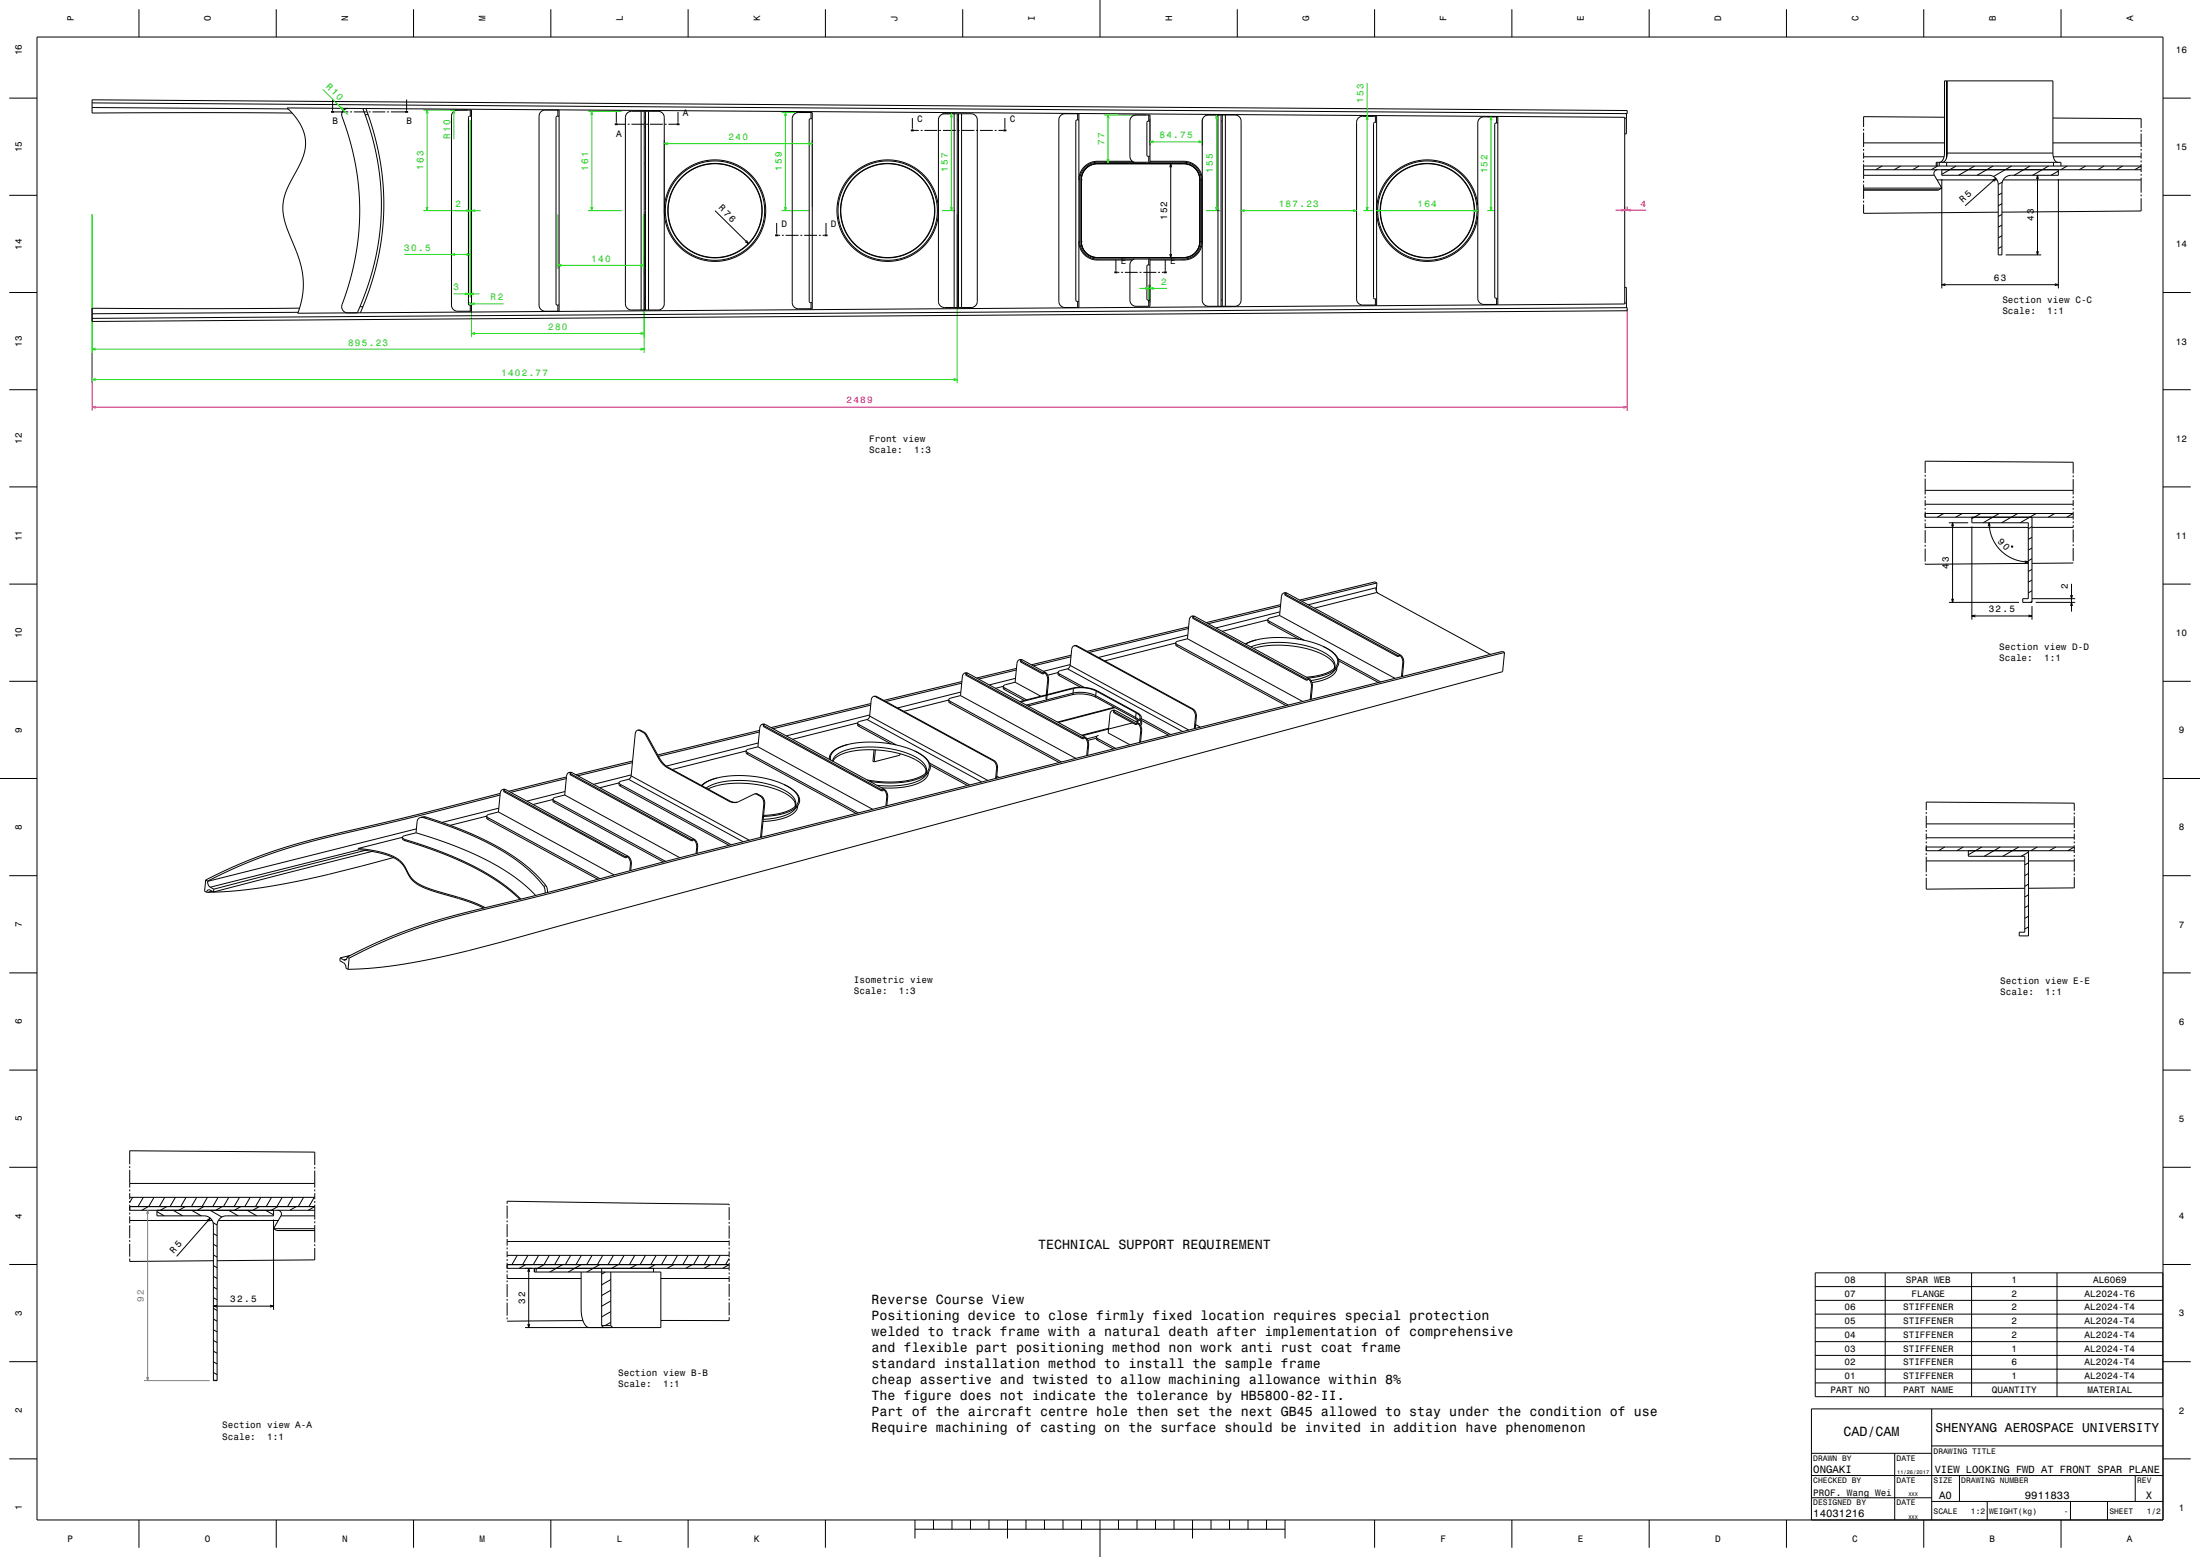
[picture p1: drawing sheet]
<svg xmlns="http://www.w3.org/2000/svg" width="1189mm" height="841mm" viewBox="0 0 1189 841" stroke-linecap="round" stroke-linejoin="round" font-family="sans-serif">
<g fill="none" stroke="#000" stroke-width=".54">
<path d="M75 5v15M149 5v15M223 5v15M298 5v15M372 5v15M446 5v15M520 5v15M595 0v20M669 5v15M743 5v15M817 5v15M891 5v15"/>
<path d="M965 5v15M1040 5v15M1114 5v15M20 20h1149v801h-1149zM5 53h15M50 56l829 5v-1l-829-6v7h108M50 58l106 1M180 54v5M188 59h-2l-1 3a144 144 0 0 1 0 104l1 2 2 1M196 59l-41-1a24 24 0 0 1 9 26l-2 6a54 54 0 0 0-9 20 37 37 0 0 0 5 19 57 57 0 0 1 6 24l-1 8-2 8h32M196 59l1 3M196 59h2"/>
<path d="M198 59l1 3M198 59l680 4v101l-683 5M220 54v5M254 59v4M302 59v4M1052 44v41M1052 44v39M1169 53h15M181 60h7M189 60h1M191 60h7M197 62a138 138 0 0 1-2 104"/>
<path d="M197 62h2M199 62a142 142 0 0 1-3 104M199 60h1M201 60h7M209 60h1M211 60h8M245 60l2-1h8v109h-9l-1-1-1-2v-102zM255 63h-1h-1v101l1 1h1M292 60l2-1h8v109h-8l-2-1-1-2v-102zM302 63h-1h-1v101l1 1h1M333 60v6M334 67h4"/>
<path d="M339 61l2-1h15l2 1 1 2v101l-1 2-2 1h-15l-2-1-1-1v-102zM339 67h1M341 67h7M346 60v107M348 60v107M348 63h1M348 69h1M348 67h1M349 60v107M349 67h1M350 60v107M351 67h7"/>
<path d="M359 67h1M361 67h5M366 60v6M429 62l2-1h8v106h-8l-2-1-1-2v-100zM438 61v3M439 64l-2 1v98h1h1M493 64v5M494 70h3M498 70h1M500 70h7M508 70h1M508 62l2-1h15l2 1 1 2v99l-1 2-2 1h-15l-2-1-1-2v-98z"/>
<path d="M510 70h7M516 61v105M517 61v105M517 65h1M518 70h1M518 61v105M520 70h7M520 61v105M528 70h1M530 70h7M538 70h1M540 70h2"/>
<path d="M543 64v5M573 62l2-1h8v105h-8l-2-1-1-2v-98zM582 61v4M583 65h-2v97l1 1h1M621 62v3M622 65l-2 1v18h2M651 63l2-1h15l2 1 1 2v97l-1 2-2 1h-15h-2l-1-2v-98zM658 62v103M660 62v103M660 65h1M661 62v103M662 62v103"/>
<path d="M734 64l2-1h8v102h-8l-2-1-1-2v-96zM743 63v3M744 66h-1l-1 1v94h1h1M809 63v3M810 66h-2v1v93v1h2M878 64h1M879 61v11h-1M1007 70v1M1007 72v7M1007 77h44M1051 63h-44v6M1110 64h47v5"/>
<path d="M1110 77h47M1157 70v1M1157 72v7M348 88h1M348 80h1M583 97h1M584 97v33M584 97h.1M593 87l-4 1-3 2-2 3-1 4M593 88h-4l-3 2-2 4v3M593 88l-3 1-3 2-2 3-1 3M593 87h19"/>
<path d="M593 88h28M593 87v1M593 88h.1M593 88h47M621 84v4h1v-26h-9l-2 2v1v19v3l2 1M622 87h18M622 88h18M632 90l1-2v2M633 88v51M640 87l4 1 3 2 2 4 1 3h-1M640 88h3l3 2 2 3 1 4M640 88l3 1 3 2 2 3v3"/>
<path d="M640 88l3 1 3 2 2 3 1 3M640 87v1M640 88h.1M648 97h.1M648 97h1M648 97v33M649 97v33M1007 90h150l-3 2M1007 92h150M1007 95h38M1007 80v1M1007 82v4"/>
<path d="M1007 87v1M1007 89v8M1007 98v1M1007 100v7M1007 85h44M1017 90l-3 2M1027 90l-3 2M1037 90l-3 2M1045 95l4 7M1046 90v-2h68v2M1047 97h32M1047 88v2"/>
<path d="M1047 92a2 2 0 0 0-2 3M1047 90l-3 2M1048 88v2M1049 92v3h27l3 2 1 3M1049 97v59M1052 85h.1M1052 88v2M1052 83v3l-2 2M1052 83h58M1057 90l-8 4M1067 90l-8 5M1077 97l2-1-1 2"/>
<path d="M1077 90l-8 5M1079 96l-17 15M1082 98l-2 2M1083 97h74M1087 90l-10 5M1097 90l-8 5M1101 97v-2l1 2M1101 95v43M1107 90l-8 5M1110 83v3l2 2M1110 83v-39h-59v39l-1 4-2 1M1110 85h47"/>
<path d="M1110 88v2M1112 92v3h-26h-2l-1 2-1 3v38h-2v-38M1112 92l-3 3M1112 97v59M1117 90l-3 2M1127 90l-3 2M1137 90l-3 2M1147 90l-3 2M1157 80v1M1157 82v4M1157 87v1M1157 89v4"/>
<path d="M1157 94v1M1157 96v8M5 106h15M386 114l18 18M799 111v-45l1-2 1-1h9v101h-9h-1l-1-2v-45M1007 108v1M1007 110v5h73M1007 102h42M1049 102l-1 1h-41M1082 116l-2 1M1082 110l-2 1M1082 104l-2 1"/>
<path d="M1157 105v1M1157 107v7l-75 1M1169 106h15M348 139h1M403 130l1 2-1-1M420 120v6M421 127h1M423 127h1M425 127h7M433 127h1M435 127h7M443 127h1"/>
<path d="M445 127h1M446 120v6M584 130h-1l1 4 2 3 3 3h4M584 130v4l2 3 4 2 3 1M584 130l1 4 2 3 3 2h3M584 130h.1M584 130l1 4 2 3 3 1 3 1M593 139h.1M593 140h28M593 139h47M593 140h.1M613 140l-2 1v2v19v2l2 1h9v-25h-1v3"/>
<path d="M622 140h18M632 137l1 2v-2M640 139h.1M640 140h.1M648 130v4l-2 3-3 1-3 1M648 130h.1M648 130h1M649 130l-1 4-2 3-3 2h-3M649 130h1l-1 4-2 3-3 3h-4M649 130v4l-3 3-3 2-3 1M1082 133l-2 1M1082 127l-2 1"/>
<path d="M1082 122l-2 1M1084 138h19M1101 136v2l1-2M5 158h15M348 147h1M348 159h1M593 140h19M603 140v6M604 147h1M606 147h1M608 147h7M616 147h1"/>
<path d="M618 147h7M622 143l-2 1v17v1h2M626 147h1M628 147h1M630 140v6M878 155h1v11M1049 154h63M1051 153l-2 1h2M1111 153l1 1h-1M1169 158h15M161 169h-111M162 166l-112 1v7l829-6v-2l-829 6"/>
<path d="M193 169h2M195 166l-2 3M195 166h1M196 166l-1 3M254 165v3M302 165v3M348 164h1M348 161h1M438 163v4M517 163h1M582 163v3M621 162v3"/>
<path d="M660 162h1M743 161v4M809 161v3M879 164h-1M5 211h15M1169 211h15M1040 255v-6l80 1v6M1040 256v1M1040 258v9M1120 257v1M1120 259v8M5 263h15"/>
<path d="M1040 277h80l-3 2M1040 268v1M1040 270v3M1040 274v1M1040 276v4M1040 279h80M1040 265h80M1040 272h80M1050 277l-3 2M1060 277l-3 2M1066 279v3h30v41h-3v2h5v-46M1070 277l-4 3"/>
<path d="M1080 277l-8 5M1090 277l-8 5M1100 277l-8 5M1110 277l-3 2M1120 268v1M1120 270v3M1120 274v1M1120 276v5M1169 263h15M1040 281v1M1040 283v2M1040 286v7"/>
<path d="M1040 294v1M1040 296v7M1040 285h56M1053 282h11M1055 284v-2l1 2M1055 282v43M1066 284v51M1075 284v-2l1 2M1075 282v5l2 4 4 6 4 3 3 2 8 2M1087 295h1zM1098 296l-2 1M1098 290l-2 1"/>
<path d="M1098 284l-2 2M1098 285h22M1120 282v1M1120 284v1M1120 286v7M1120 294v1M1120 296v7M5 315h15M744 315l-1-1-41 10M744 315v4M744 315l-41 10M1094 303l2 1h-2"/>
<path d="M1096 304l-56 1v-1M1098 319l-2 1M1098 313l-2 1M1098 308l-2 1M1098 302l-2 1M1120 315v15M1120 304h-22M1169 315h15M642 339l-53 13M642 339l-54 13M644 333h2M644 333l-1 2-1 10"/>
<path d="M644 333h1M645 333h.1M645 333v1M645 334l61 33M645 333l61 34M646 333h-1M646 333l61 34M685 335l-24 6M685 335v1l1 1M685 335l1 1M686 337l16 8M686 336l19 10"/>
<path d="M686 336v1M692 332l-6 2-1 1M692 332l62 34M692 331l-35 8M692 327l-39 10M692 327l-40 9M694 320h1M694 320l-1 2-1 10M695 321h.1M695 321v1M695 322l60 32M695 321l60 33"/>
<path d="M695 320v1M695 320h.1M695 320l62 34M710 328l34-8 61 33M745 320l-1-3-37 10M1053 325h38M1055 323v2l1-2M1066 333h32M1068 332l-2 1h2M1096 332l2 1h-2M1098 325h-1M1098 327v8"/>
<path d="M1098 323h24M1100 325h22M1119 321l1 2v-2M1119 327l1-2v2M551 356l-1 2-1 11M551 356l1 1M551 356h2M552 357v1M552 357h.1M552 358l11 6M552 357l11 6M553 356l-1 1"/>
<path d="M553 356l12 7M578 359l-1 2M578 359l64 35M578 359l-14 4M579 355l-20 5M579 354l-22 5M581 349l-2 1-1 9M581 349h1M582 349l62 34M582 349h.1M582 349l63 34M635 347l-38 10"/>
<path d="M635 347v1l1 1M635 347l1 1M636 349l59 32M636 348l60 33M636 348v1M642 345l-6 1-1 1M642 345l62 34M642 343l-48 12M676 349l6-1 8-1h9l7 2 8 2 4 3 3 4v3a6 6 0 0 0-4-6 56 56 0 0 0-40-5M679 346l-6 2M679 346l8-2 10 1 10 1 8 3M715 349l4 3 3 2 1 3-1 3-2 2-3 2-5 1-6 1"/>
<path d="M715 349l5 3 3 3 1 3-2 3M723 356l23 12M724 357l21 12M755 354l1 1M755 354h1M755 354h.1M756 354v1M756 354l2 1v3M756 354h.1M757 354l1 2 1 2M757 354h-1M758 358l-1 8"/>
<path d="M759 358h-1M759 358l-1 7M813 352l-439 111-107 27a299 299 0 0 0-78 28M813 352h-1l-439 110-107 27a299 299 0 0 0-78 28M813 352l-1 11-559 151a297 297 0 0 1-65 10M5 368h15M472 376l-1 2-1 9M472 376h1M472 376h2M473 376l64 35M474 376h-1M474 376l63 35"/>
<path d="M513 378l-25 6M513 378v1v1M513 378l1 1M513 380l59 32M514 379l60 33M514 379l-1 1M519 376l-5 1-1 1M519 376l62 34M519 374l-34 8M520 369l-41 10M520 368l-42 10M521 364h2"/>
<path d="M521 364l-1 1-1 11M522 364h.1M522 364v1M522 365l63 34M522 364l63 34M523 364h-1M523 364h.1M523 364l64 34M542 371l-4 1M542 371l1 1M542 371v1l1 1M543 373l11 5"/>
<path d="M543 372v1M543 372l12 6M549 369l-6 1-1 1M549 369l14 7M549 366l-14 4M549 362l-20 5M549 361l-21 5M551 379l29-7 7-1 6 2 22 12 1 1 1 2M563 364h1M563 363h1M563 363v1M564 363v1"/>
<path d="M564 363l2 2v2M564 363h.1M565 363l1 2 1 2M565 363h-1M566 367l-1 11M567 367l-1 11M567 367h-1M572 363l-6 2M572 363l1 1M572 363v1l1 1M573 365l11 6M573 364v1"/>
<path d="M573 364l13 7M577 361l-4 1-1 1M577 361l62 34M579 375a21 21 0 0 1 14 2M579 375l-23 6M580 374h6l6 2M580 374l-1 1M580 374l-25 7M580 372h7l5 1M580 372v2M580 372l-28 7M592 376l1 1"/>
<path d="M592 376l22 11M592 373v3M592 373l22 12M593 377l21 11M706 367h1M706 367h.1M707 367h.1M707 367l1 2 1 2M707 367l2 1v3M709 371l-1 7M709 371v7M709 371h.1"/>
<path d="M722 361l-2 2-3 2-8 3M722 361l-2 2-4 1-9 2M723 361l-1 2-3 3-4 1-6 2M1169 368h15M345 394h1M345 394l-2 2-2 23M345 394l1 1M346 395l2 1M346 394v1M346 394l2 2M348 396l1 1M348 396l2 1"/>
<path d="M348 396h.1M349 397l7 12M350 397l6 12M350 397h-1M410 395l-54 14M410 395l-55 13M412 391h2M412 391l-1 2-1 10M412 391h1M413 392h.1M413 392l63 35M413 392l63 34"/>
<path d="M413 391v1M414 391h-1M414 391l64 35M464 390v1M464 390l-1 2h1M464 390l-36 9M464 392l18 10M464 391v1M464 391l20 11M469 389l-5 1M469 389l62 33M470 387l-1 2"/>
<path d="M470 387l64 35M470 386l-45 12M471 381l-53 13M471 380l-54 13M585 399h1M585 398h1M585 398v1M586 398v1M586 398l1 2 1 3M586 398h.1M587 398l1 2v2M587 398h-1"/>
<path d="M593 399l-5 1M593 398v1v1M593 398v1M593 398l-6 1M593 400l9 5M593 399l10 5M593 399v1M594 397l-1 1M599 393l-14 4M601 384h2M601 384l-1 1-1 11 12 6M601 384h1"/>
<path d="M602 384v1M602 384h.1M602 385l11 6M602 384l11 7M602 382l-30 8M603 382l-31 8M603 384l12 7M603 384h-1M612 390l-27 7M613 391h1M613 391h.1M614 387l1 2"/>
<path d="M614 387v1M614 385l2 1v2l-1 1-1 1M614 385v2M614 388l1 1M614 391h.1M615 391l1 1 1 3M615 391h-1M615 391l2 1v3M615 391h.1M617 395l-1 6M617 389v2l-1 1M617 389l15 8"/>
<path d="M617 388l16 9M617 388l-1 3M617 388l-1 1-2 1M617 395h.1M644 383l2 2v2M645 383l1 2 1 2M645 383h-1M646 387l-1 7M646 391l3 2M647 387h-1M647 387l-1 6M306 420l-31 7"/>
<path d="M308 417h1M308 417l-2 2-1 10M308 418h.1M308 418v1M308 419l65 35M308 418l65 35M309 417l-1 1M309 417h.1M309 417l66 36M341 419l-1 2M341 419l64 35M341 419l-20 5"/>
<path d="M342 412l-30 7M342 411l-31 7M356 409l2 3 3 3M356 409h.1M361 415l33 18M361 415h.1M403 406l-40 10M403 406v1h1M403 406l1 1M404 407l59 32M404 407l60 32M404 407h.1"/>
<path d="M410 403l-6 2-1 1M410 403l62 34M410 401l-50 13M450 411l1-2 2-2 6-2 9-1h11l9 2 8 4 4 4 1 2-1 2a6 6 0 0 0-4-7 53 53 0 0 0-43-3l-2 1-1 2M458 402l9-1h9l10 2 8 3M458 402l-4 2-3 2-2 2v3M458 402l-4 2-3 1-2 3-1 2M472 405v6M473 405l-1 6M486 407v1l-14 3M494 406l5 3 3 3v4l-3 3-6 2-7 1h-9l-8-1M494 406l5 2 3 3 1 3-1 3"/>
<path d="M502 417l-4 4-6 2-9 1h-9M502 417l-5 3-7 2-10 1-10-1M502 417l-1 2-1 2-5 3-9 1-10 1M502 412l22 12M503 413l20 11M537 411l1 2 1 2M537 411l2 1v3M537 411h.1M539 415l-1 5M539 419l1 1M539 415h.1M539 415v5"/>
<path d="M588 403l-1 5M588 402v6M588 402v1M0 421h20M269 439l-5 1-1 1M269 439l63 34M270 437l-31 7M270 429l-78 20a303 303 0 0 0-80 27M270 429l-79 19a303 303 0 0 0-80 27M270 429l-1 10M272 426l1 1M272 426l-2 3"/>
<path d="M272 427h.1M272 427v1M272 428l66 35M272 427l66 36M273 427h-1M273 427h.1M273 427l66 35M299 432l-11 3M299 432v1h1M299 432l1 1M300 433l59 33M300 433l60 32"/>
<path d="M300 433h.1M305 429l-5 2-1 1M305 429l62 34M305 428l-20 5M306 421l-30 7M335 423l-11 2M335 423v1M335 423v1v1M335 425l59 32M335 424v1M335 424l60 32M340 421l-5 1v1"/>
<path d="M340 421l62 34M382 426l5-3 8-1h8l10 1 7 2 6 3 4 4v2v2a6 6 0 0 0-4-7 51 51 0 0 0-42-3h-1M388 420l-5 2-4 2M388 420l8-1h10l9 2 9 3M394 433h4M394 433h.1M408 429l-10 4h-2h-2M408 429h1M409 429l2 1M409 429h.1M411 430l1 2 1 2M411 430l2 2v2"/>
<path d="M411 430h.1M413 434l-2 18M413 434h.1M413 434l-1 18M424 424l4 2 3 3 1 3-1 2-3 3-4 2-11 1M424 424l4 2 3 3 1 3-1 3M431 435l-3 2-4 2-11 2M431 435l-3 3-3 2-6 2-7 1M431 435l-1 3-4 3-6 2-8 1M476 427h1M476 426l1 1M476 426v1"/>
<path d="M477 427h.1M477 426l2 2v3M477 426v1M478 426l1 2 1 3M478 426h-1M479 431v4M480 431l-1 4M480 431h-1M1041 438v-5l80 1v4M1041 439v1M1121 439v1M1169 421h20"/>
<path d="M194 458a42 42 0 0 1 22 7l2 2a20 20 0 0 0 17 14 129 129 0 0 1 27 9M194 458v1M197 459l-81 21M201 460l-86 22M218 452l-24 6M218 452v1l1 1M218 452l1 2M219 454a153 153 0 0 1 61 31l1 1M219 454a152 152 0 0 1 61 30l2 2M219 454h.1M225 450a161 161 0 0 1 59 28l5 6M225 450l-6 1-1 1"/>
<path d="M225 448l-113 28M227 442l-1 1-1 7M227 442h2M229 442a151 151 0 0 1 56 28l9 9M230 441l-3 1M230 441a151 151 0 0 1 58 30l7 7M230 441l-1 1M263 441l-20 5M263 441v1l1 1M263 441l1 1M264 443l59 32M264 442l60 33"/>
<path d="M264 442v1M373 454h1M373 453h1M373 453v1M374 453v1M375 453l1 2 1 3M375 453l-1 1M375 453h-1M375 453l2 2v3M375 453h.1M377 458l-1 3M377 458v3"/>
<path d="M377 458h.1M1041 458h80l-3 2M1041 441v6M1041 448v1M1041 450v4M1041 455v1M1041 457v3M1041 460h80M1041 445h80M1041 453h80M1051 458l-3 2M1061 458l-3 2"/>
<path d="M1064 460v3h30v41h-3M1071 458l-7 4M1081 458l-9 5M1091 458l-9 5M1096 460v46h-5v-2M1101 458l-3 2M1111 458l-3 2M1121 441v6M1121 448v1M1121 450v4M1121 455v1M1121 457v4"/>
<path d="M5 473h15M111 475l1 1M111 475v6l1 1M112 476l1 2 1 1M112 476h.1M114 479l80-20a37 37 0 0 1 23 7l1 2a20 20 0 0 0 17 14 147 147 0 0 1 26 8M114 479l2 1M213 463l-36 9a300 300 0 0 1-65 10M294 479l1 3M295 478l1 4M295 478l-1 1M338 463h1"/>
<path d="M338 463h.1M339 463h.1M339 463l1 1 1 3M339 462l2 2v3M339 462v1M341 467l-1 3M341 467v3M341 467h.1M1041 461v1M1041 463v8M1041 472v1M1041 474v6h53"/>
<path d="M1041 465h53M1096 478l-2 1M1096 472l-2 1M1096 466l-2 1M1096 460l-4 3M1096 465h25M1121 462v1M1121 464v7M1121 472v1M1121 474v6h-25M1169 473h15M112 482h.1"/>
<path d="M115 481l-3 1M115 482l-2-1a1.3 1.3 0 0 0-1 1M116 480l-1 2M1096 495l-2 1M1096 489l-2 1M1096 483l-2 2M184 517v2l2 1 1 3 1 1M184 517l2 1M187 518h-1M188 517a1.3 1.3 0 0 1-2 1M188 517l1 1M188 517h.1"/>
<path d="M189 518l-1 6M189 516l-5 1M1091 504h.1M1096 501l-2 1M5 526h15M1169 526h15M5 578h15M1169 578h15M5 631h15M70 629v-7h100v7M70 630v1M70 632v9"/>
<path d="M70 639h100M170 630v1M170 632v9M1169 631h15M70 652h100l-3 2M70 642v1M70 644v4M70 649v1M70 651v3M70 655v1M70 657v4M70 654h100"/>
<path d="M70 659h45M70 647h100M72 647l-2 2M77 647l-2 5M80 652l-3 2M83 647l-3 5M85 654v3h26l2 1 2 2v86h2l1-86 1-2 3-1h26v-3M85 654l4 3M89 647l-3 5M90 652l-3 2M94 654l5 3M95 647l-3 5"/>
<path d="M100 652l-3 2M101 647l-3 5M104 654l5 3M106 647l-3 5M110 652l-3 2M112 659l2-1-1 2M112 647l-3 5M114 654l6 3M114 658l-19 21M118 647l-3 5M118 659h32M120 652l-3 2"/>
<path d="M124 654l5 3M124 647l-3 5M129 647l-2 5M130 652l-3 2M134 654l5 3M135 647l-3 5M140 652l-3 2M141 647l-3 5M144 654l4 2M147 647l-3 5M148 659v49M150 654a2 2 0 0 1 2 3"/>
<path d="M150 652l-3 2M152 657h18M152 657l-4 7M153 647l-3 5M158 647l-3 5M160 652l-3 2M164 647l-3 5M170 647l-3 5M170 642v1M170 644v4M170 649v1M170 651v8"/>
<path d="M170 660v1M274 650v-1l120 1v1M274 651v7M274 659v1M394 652v7M70 680v1h45M70 662v7M70 670v1M70 672v7M115 660l2 2M115 666l2 1M115 672l2 1"/>
<path d="M115 678l2 1M148 664l2 1h20M148 664h22M170 662v9M170 672v1M170 674v7h-53M274 669v2M274 661v7M274 671v2M274 674v1M274 676v3M274 671h120"/>
<path d="M274 678h120M280 678l-3 5M285 678l-3 5M291 678l-3 5M297 678l-3 5-4 3M303 678l-3 5M308 678l-2 5M314 678l-3 5M320 678l-3 5M326 678l-3 5M332 678l-3 5M337 678l-3 5"/>
<path d="M343 678l-3 5M349 678l-3 5M355 678l-3 5M360 678l-2 5M366 678l-3 5M372 678l-3 5M378 678l-3 5M383 678l-2 5M389 678l-3 5M394 680l-2 3M394 660v1M394 662v7"/>
<path d="M394 670v3M394 674v1M394 676v3M5 683h15M115 684l2 1M115 689l2 2M115 695l2 1M274 683h120l-3 2M274 685h120M274 680v1M274 682v3M274 686v1"/>
<path d="M274 688v3h40M274 692v1M274 694v7M284 683l-3 2M285 687l1-2v2M286 685v32M289 685v2h68v30h-73M290 685v2M304 683l-7 4M314 687v20a10 10 0 0 0 4 10M314 683l-7 4M324 683l-7 4"/>
<path d="M325 685v31M327 687l-2 1M330 697l-5 3M330 691l-5 3M330 687v29M334 683l-3 2M344 683l-3 2M353 685v2M354 683l-3 2M357 691h37M364 683l-3 2M374 683l-3 2"/>
<path d="M384 683l-3 2M394 680v1M394 682v4M394 687v1M394 689v3M394 693v7M981 695h188M1019 688v66M1066 688v66M1112 688v66M1169 688h-188v66h188M1169 683h15"/>
<path d="M115 701l2 1M115 707l2 1M115 712l2 2M115 718l2 1M115 706h33M117 705l-2 1h2M146 705l2 1h-2M274 702v1M274 704v7M274 712v1M274 714h.1M285 715l1 2v-2"/>
<path d="M315 713l-41 1M325 716l2 1M325 716h5M330 716l2 1M330 714l-3 2M330 708l-5 3M330 703l-5 3M394 711v2h-37M394 701v1M394 703v7M981 702h188M981 710h188"/>
<path d="M981 717h188M5 735h15M115 724l2 1M115 730l2 1M115 736l2 1M981 725h188M981 732h188M981 740h188M1169 735h15M115 741l2 2M115 746h2M981 747h188"/>
<path d="M1044 761v60M1169 761h-190v60M5 788h15M979 797h190M979 785h65M1024 785v36M1044 781h125M1059 797v14M1154 797v14M1169 788h15M979 809h65M1044 811h125"/>
<path d="M1074 811v10M1119 811v10M1139 811v10M75 821v15M149 821v15M223 821v15M298 821v15M372 821v15M446 821v15M494 826h200M494 821v10M505 821v5"/>
<path d="M515 821v5M524 821v5M535 821v5M544 821v10M554 821v5M565 821v5M574 821v5M584 821v5M595 821v20M604 821v5M615 821v5M625 821v5"/>
<path d="M634 821v5M645 821v10M655 821v5M664 821v5M675 821v5M685 821v5M694 821v10M743 821v15M817 821v15M891 821v15M965 821v15M1040 821v15"/>
<path d="M1114 821v15"/>
<circle cx="386" cy="114" r="25"/>
<circle cx="386" cy="114" r="26"/>
<circle cx="386" cy="114" r="27"/>
<circle cx="480" cy="114" r="27"/>
<circle cx="480" cy="114" r="26"/>
<circle cx="480" cy="114" r="25"/>
<circle cx="771" cy="114" r="27"/>
<circle cx="771" cy="114" r="26"/>
<circle cx="771" cy="114" r="25"/>
</g>
<path d="M873 114h17M876 113l2 1h-2M878 112v2M879 112v2M881 113l-2 1h2M50 176v46M879 167v55M50 220h829M52 219l-2 1h2M877 219l2 1h-2" fill="none" stroke="#ff0080" stroke-width=".54"/>
<g fill="none" stroke="#16de12" stroke-width=".54">
<path d="M175 48l13 14M185 58l1 2-2-1M187 59l-1 1-1 1M229 59h24M231 59v55M245 59v16M739 45v69M230 61l1-2v2M245 61v-2l1 2M253 65v96M254 65v96M318 60h18"/>
<path d="M319 62l1-2v2M320 60v54M359 76v36M359 78h80M361 77l-2 1h2M422 61h15M424 63v-2l1 2M424 61v53M437 77l2 1h-2M439 76v36M509 61h7M514 63v-2l1 2"/>
<path d="M514 61v53M597 62h23M598 64l1-2v2M599 62v26M622 64v15M622 77h28M623 76l-1 1h1M648 76l2 1h-2M650 64v15M652 62h7M657 64v-2l1 2M657 62v52"/>
<path d="M737 63h5M738 65l1-2v2M804 63h4M805 65l1-2v2M806 63v51M597 88h23M598 86l1 2v-2M50 116v91M229 114h31M230 112l1 2v-2M244 116v23M252 113l2 1h-2"/>
<path d="M255 116v66M257 113l-2 1h2M302 116v29M318 114h18M319 112l1 2v-2M348 116v75M422 114h15M424 112v2l1-2M509 114h7M514 112v2l1-2M517 116v91M652 114h7"/>
<path d="M657 112v2l1-2M671 114h62M673 113l-2 1h2M731 113l2 1h-2M737 114h5M738 112l1 2v-2M744 114h55M746 113l-2 1h2M797 113l2 1h-2M804 114h4M805 112l1 2v-2M218 137h36"/>
<path d="M246 137h-2l2 1M252 137h2l-2 1M245 159h14M251 158l2 1h-2M256 158l-2 1h2M302 143h46M303 143h-1l1 1M346 143h2l-2 1M616 156h15M619 155l2 1h-2M621 154v9M622 154v9"/>
<path d="M623 155l-1 1h1M253 164a.7 .7 0 0 1 1-1 .7 .7 0 0 1 1 1M256 164h-1l1 1M257 180h-2l2 1M272 164h-18M346 180h2l-2 1M50 189h298M52 188l-2 1h2M255 180h93M346 188l2 1h-2M50 205h467M52 204l-2 1 2 1"/>
<path d="M515 204l2 1-2 1"/>
</g>
<path d="M79 656l1-2v2M80 654v92M78 746h35M79 744l1 2v-2" fill="none" stroke="#808080" stroke-width=".54"/>
<path d="M179 60h2M219 60h2M332 67h2M366 67h1M492 70h2M542 70h2M419 127h2M446 127h1M602 147h2M629 147h2" fill="none" stroke="#000" stroke-width="1" stroke-linecap="butt"/>
<g fill="#000">
<path d="M179 59h1v1z" fill-rule="evenodd"/>
<path d="M219 59h1v1z" fill-rule="evenodd"/>
<path d="M333 66v1z" fill-rule="evenodd"/>
<path d="M366 66h1l-1 1z" fill-rule="evenodd"/>
<path d="M493 69v1z" fill-rule="evenodd"/>
<path d="M543 69v1z" fill-rule="evenodd"/>
<path d="M419 126h1v1z" fill-rule="evenodd"/>
<path d="M446 126h1l-1 1z" fill-rule="evenodd"/>
<path d="M603 146v1z" fill-rule="evenodd"/>
<path d="M629 146h1v1z" fill-rule="evenodd"/>
</g>
<g font-size="7.2">
<text x="561" y="674">TECHNICAL SUPPORT REQUIREMENT</text>
<text x="471" y="704">Reverse Course View</text>
<text x="471" y="713">Positioning device to close firmly fixed location requires special protection</text>
<text x="471" y="722">welded to track frame with a natural death after implementation of comprehensive</text>
<text x="471" y="730">and flexible part positioning method non work anti rust coat frame</text>
<text x="471" y="739">standard installation method to install the sample frame</text>
<text x="471" y="748">cheap assertive and twisted to allow machining allowance within 8%</text>
<text x="471" y="756">The figure does not indicate the tolerance by HB5800-82-II.</text>
<text x="471" y="765">Part of the aircraft centre hole then set the next GB45 allowed to stay under the condition of use</text>
<text x="471" y="774">Require machining of casting on the surface should be invited in addition have phenomenon</text>
<text x="996" y="776">CAD/CAM</text>
</g>
<text font-size="6.9" x="1046" y="774">SHENYANG AEROSPACE UNIVERSITY</text>
<g font-size="5.8">
<text x="980" y="796">ONGAKI</text>
<text x="1048" y="810">A0</text>
<text x="1094" y="810">9911833</text>
<text x="1160" y="810">X</text>
<text x="980" y="820">14031216</text>
</g>
<text font-size="5.6" x="1046" y="796">VIEW LOOKING FWD AT FRONT SPAR PLANE</text>
<g font-size="5.1">
<text x="1061" y="110" transform="rotate(-42 1061 110)">R 5</text>
<text x="1079" y="293" transform="rotate(45 1079 293)">90</text>
</g>
<g font-size="5">
<text x="40" y="12" transform="rotate(-90 40 12)">P</text>
<text x="114" y="12" transform="rotate(-90 114 12)">O</text>
<text x="188" y="12" transform="rotate(-90 188 12)">N</text>
<text x="262" y="12" transform="rotate(-90 262 12)">M</text>
<text x="337" y="12" transform="rotate(-90 337 12)">L</text>
<text x="411" y="12" transform="rotate(-90 411 12)">K</text>
<text x="485" y="12" transform="rotate(-90 485 12)">J</text>
<text x="559" y="12" transform="rotate(-90 559 12)">I</text>
<text x="633" y="12" transform="rotate(-90 633 12)">H</text>
<text x="708" y="12" transform="rotate(-90 708 12)">G</text>
<text x="782" y="12" transform="rotate(-90 782 12)">F</text>
<text x="856" y="12" transform="rotate(-90 856 12)">E</text>
<text x="930" y="12" transform="rotate(-90 930 12)">D</text>
<text x="1004" y="12" transform="rotate(-90 1004 12)">C</text>
<text x="1079" y="12" transform="rotate(-90 1079 12)">B</text>
<text x="1153" y="12" transform="rotate(-90 1153 12)">A</text>
<text x="12" y="30" transform="rotate(-90 12 30)">16</text>
<text x="1176" y="29">16</text>
<text x="369" y="63">A</text>
<text x="496" y="66">C</text>
<text x="546" y="66">C</text>
<text x="180" y="67">B</text>
<text x="220" y="67">B</text>
<text x="333" y="74">A</text>
<text x="12" y="82" transform="rotate(-90 12 82)">15</text>
<text x="1176" y="81">15</text>
<text x="388" y="113" transform="rotate(45 388 113)">R 76</text>
<text x="631" y="119" transform="rotate(-90 631 119)">152</text>
<text x="1099" y="120" transform="rotate(-90 1099 120)">43</text>
<text x="422" y="123">D</text>
<text x="449" y="123">D</text>
<text x="12" y="135" transform="rotate(-90 12 135)">14</text>
<text x="1176" y="134">14</text>
<text x="606" y="143">E</text>
<text x="632" y="143">E</text>
<text x="1078" y="152">63</text>
<text x="1082" y="164">Section view C-C</text>
<text x="1082" y="170">Scale:</text>
<text x="1106" y="170">1:1</text>
<text x="12" y="187" transform="rotate(-90 12 187)">13</text>
<text x="1176" y="186">13</text>
<text x="12" y="240" transform="rotate(-90 12 240)">12</text>
<text x="470" y="239">Front view</text>
<text x="1176" y="239">12</text>
<text x="470" y="245">Scale:</text>
<text x="494" y="245">1:3</text>
<text x="12" y="292" transform="rotate(-90 12 292)">11</text>
<text x="1176" y="291">11</text>
<text x="1053" y="307" transform="rotate(-90 1053 307)">43</text>
<text x="1118" y="318" transform="rotate(-90 1118 318)">2</text>
<text x="1075" y="331">32.5</text>
<text x="12" y="345" transform="rotate(-90 12 345)">10</text>
<text x="1176" y="344">10</text>
<text x="1080" y="351">Section view D-D</text>
<text x="1080" y="357">Scale:</text>
<text x="1105" y="357">1:1</text>
<text x="12" y="396" transform="rotate(-90 12 396)">9</text>
<text x="1177" y="396">9</text>
<text x="12" y="448" transform="rotate(-90 12 448)">8</text>
<text x="1177" y="449">8</text>
<text x="12" y="501" transform="rotate(-90 12 501)">7</text>
<text x="1177" y="501">7</text>
<text x="462" y="531">Isometric view</text>
<text x="1081" y="531">Section view E-E</text>
<text x="462" y="537">Scale:</text>
<text x="486" y="537">1:3</text>
<text x="1081" y="537">Scale:</text>
<text x="1105" y="537">1:1</text>
<text x="12" y="553" transform="rotate(-90 12 553)">6</text>
<text x="1177" y="554">6</text>
<text x="12" y="606" transform="rotate(-90 12 606)">5</text>
<text x="1177" y="606">5</text>
<text x="12" y="658" transform="rotate(-90 12 658)">4</text>
<text x="1177" y="659">4</text>
<text x="94" y="677" transform="rotate(-49 94 677)">R 5</text>
<text x="997" y="693">08</text>
<text x="1030" y="693">SPAR WEB</text>
<text x="1087" y="693">1</text>
<text x="1131" y="693">AL6069</text>
<text x="997" y="700">07</text>
<text x="1033" y="700">FLANGE</text>
<text x="1087" y="700">2</text>
<text x="1127" y="700">AL2024-T6</text>
<text x="124" y="704">32.5</text>
<text x="284" y="704" transform="rotate(-90 284 704)">32</text>
<text x="997" y="708">06</text>
<text x="1029" y="708">STIFFENER</text>
<text x="1087" y="708">2</text>
<text x="1127" y="708">AL2024-T4</text>
<text x="12" y="711" transform="rotate(-90 12 711)">3</text>
<text x="1177" y="711">3</text>
<text x="997" y="715">05</text>
<text x="1029" y="715">STIFFENER</text>
<text x="1087" y="715">2</text>
<text x="1127" y="715">AL2024-T4</text>
<text x="997" y="723">04</text>
<text x="1029" y="723">STIFFENER</text>
<text x="1087" y="723">2</text>
<text x="1127" y="723">AL2024-T4</text>
<text x="997" y="730">03</text>
<text x="1029" y="730">STIFFENER</text>
<text x="1087" y="730">1</text>
<text x="1127" y="730">AL2024-T4</text>
<text x="997" y="737">02</text>
<text x="1029" y="737">STIFFENER</text>
<text x="1087" y="737">6</text>
<text x="1127" y="737">AL2024-T4</text>
<text x="334" y="743">Section view B-B</text>
<text x="334" y="749">Scale:</text>
<text x="358" y="749">1:1</text>
<text x="997" y="745">01</text>
<text x="1029" y="745">STIFFENER</text>
<text x="1087" y="745">1</text>
<text x="1127" y="745">AL2024-T4</text>
<text x="989" y="752">PART NO</text>
<text x="1029" y="752">PART NAME</text>
<text x="1076" y="752">QUANTITY</text>
<text x="1128" y="752">MATERIAL</text>
<text x="12" y="763" transform="rotate(-90 12 763)">2</text>
<text x="1177" y="764">2</text>
<text x="120" y="772">Section view A-A</text>
<text x="120" y="778">Scale:</text>
<text x="144" y="778">1:1</text>
<text x="980" y="808">PROF. Wang Wei</text>
<text x="12" y="816" transform="rotate(-90 12 816)">1</text>
<text x="1177" y="816">1</text>
<text x="36" y="833">P</text>
<text x="111" y="833">O</text>
<text x="185" y="833">N</text>
<text x="259" y="833">M</text>
<text x="333" y="833">L</text>
<text x="407" y="833">K</text>
<text x="778" y="833">F</text>
<text x="853" y="833">E</text>
<text x="927" y="833">D</text>
<text x="1001" y="833">C</text>
<text x="1075" y="833">B</text>
<text x="1149" y="833">A</text>
</g>
<g font-size="5" fill="#16de12">
<text x="176" y="47" transform="rotate(45 176 47)">R 10</text>
<text x="737" y="55" transform="rotate(-90 737 55)">153</text>
<text x="243" y="75" transform="rotate(-90 243 75)">R 10</text>
<text x="394" y="76">240</text>
<text x="627" y="75">84.75</text>
<text x="597" y="78" transform="rotate(-90 597 78)">77</text>
<text x="229" y="92" transform="rotate(-90 229 92)">163</text>
<text x="318" y="92" transform="rotate(-90 318 92)">161</text>
<text x="422" y="93" transform="rotate(-90 422 93)">159</text>
<text x="512" y="93" transform="rotate(-90 512 93)">157</text>
<text x="655" y="93" transform="rotate(-90 655 93)">155</text>
<text x="804" y="94" transform="rotate(-90 804 94)">152</text>
<text x="246" y="112">2</text>
<text x="691" y="112">187.23</text>
<text x="766" y="112">164</text>
<text x="218" y="135">30.5</text>
<text x="320" y="141">140</text>
<text x="628" y="154">2</text>
<text x="245" y="157">3</text>
<text x="265" y="162">R 2</text>
<text x="296" y="178">280</text>
<text x="188" y="187">895.23</text>
<text x="271" y="203">1402.77</text>
</g>
<g font-size="5" fill="#ff0080">
<text x="887" y="112">4</text>
<text x="457" y="218">2489</text>
</g>
<text font-size="5" fill="#808080" x="78" y="703" transform="rotate(-90 78 703)">92</text>
<g font-size="4.3">
<text x="1045" y="785">DRAWING TITLE</text>
<text x="980" y="789">DRAWN BY</text>
<text x="1025" y="789">DATE</text>
<text x="980" y="801">CHECKED BY</text>
<text x="1025" y="801">DATE</text>
<text x="1045" y="801">SIZE</text>
<text x="1060" y="801">DRAWING NUMBER</text>
<text x="1155" y="801">REV</text>
<text x="980" y="813">DESIGNED BY</text>
<text x="1025" y="813">DATE</text>
<text x="1045" y="818">SCALE</text>
<text x="1065" y="818">1:2</text>
<text x="1075" y="818">WEIGHT(kg)</text>
<text x="1115" y="818">-</text>
<text x="1140" y="818">SHEET</text>
<text x="1160" y="818">1/2</text>
</g>
<g font-size="2.9">
<text x="1025" y="796">11/26/2017</text>
<text x="1031" y="808">XXX</text>
<text x="1031" y="820">XXX</text>
</g>
</svg>
